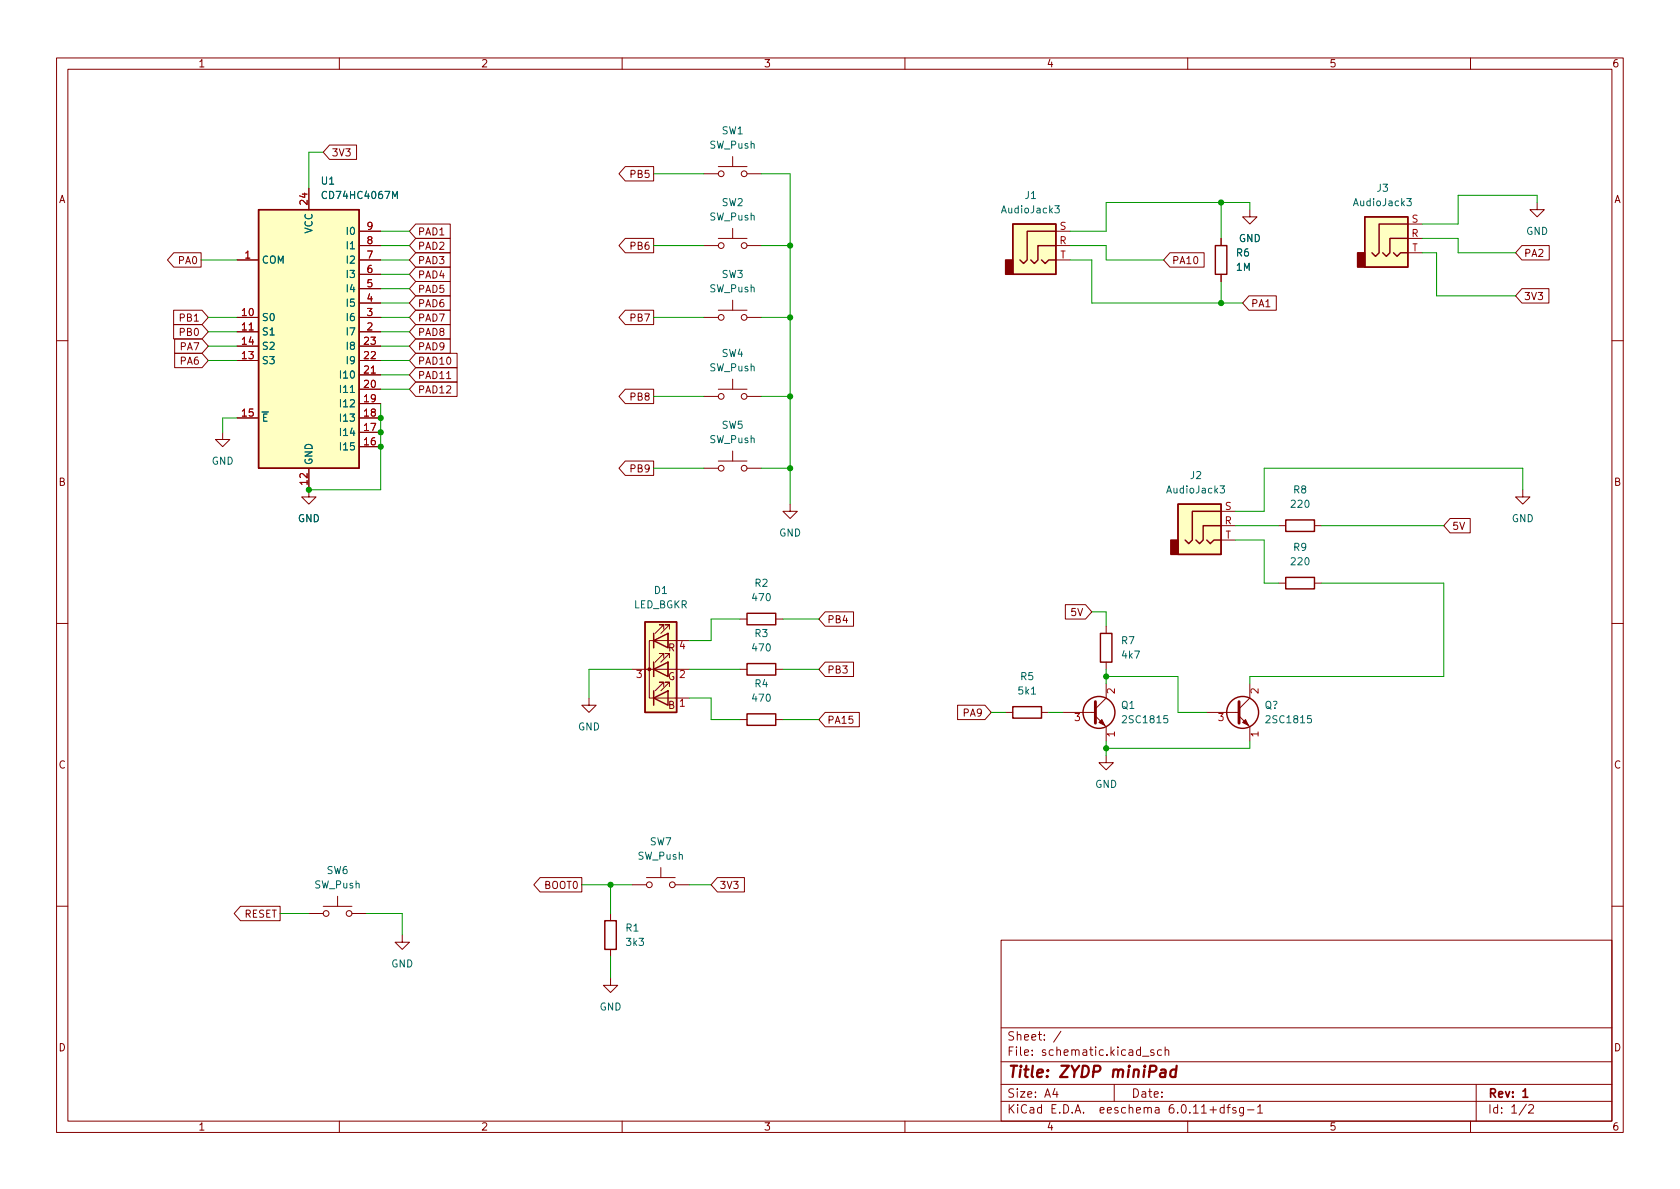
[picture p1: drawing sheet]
<svg xmlns="http://www.w3.org/2000/svg" width="297mm" height="210mm" viewBox="0 0 297 210" stroke-linecap="round" stroke-linejoin="round" font-family="sans-serif">
<g fill="none" stroke="#840000" stroke-width=".18">
<path d="M10 10.2h277v190.1h-277zM12 12.2h273v186.1h-273zM60 10.2v2M110 10.2v2M160 10.2v2M210 10.2v2M260 10.2v2M54.6 33.3v3.8M58.3 25.6h4.7v2.6h-4.7l-1.2-1.3zM73.5 39.6h6.1v2.6h-6.1l-1.1-1.3zM110.5 29.5h5.1v2.5h-5.1l-1.1-1.3zM124.5 30.7h2.5"/>
<path d="M127 29.5h5.1M129.5 27.7v1.8M132.1 30.7h2.5M221 37.1v1.2h1.2l-1.2 1.3-1.3-1.3h1.3M248.9 39.6h2.6M271.8 35.8v1.3h1.2l-1.2 1.2-1.3-1.2h1.3M30.7 54.9h5l1.1 1.2-1.1 1.3h-5zM30.7 57.4h5l1.1 1.3-1.1 1.2h-5zM30.7 44.7h4.9v2.5h-4.9l-1.1-1.2zM30.9 59.9h4.8l1.1 1.3-1.1 1.3h-4.8zM41.9 46h3.8M41.9 56.1h3.8"/>
<path d="M41.9 58.7h3.8M63.5 43.4h3.8M63.5 40.9h3.8M63.5 46h3.8M63.5 56.1h3.8M63.5 58.7h3.8M63.5 53.6h3.8M63.5 51h3.8M63.5 48.5h3.8M73.5 44.7h6.1v2.5h-6.1l-1.1-1.2zM73.5 52.3h6.1v2.6h-6.1l-1.1-1.3zM73.5 47.2h6.1v2.6h-6.1l-1.1-1.3z"/>
<path d="M73.5 42.2h6.1v2.5h-6.1l-1.1-1.3zM73.5 59.9h6.1v2.6h-6.1l-1.1-1.3zM73.5 54.9h6.1v2.5h-6.1l-1.1-1.3zM73.5 57.4h6.1v2.5h-6.1l-1.1-1.2zM73.5 49.8h6.1v2.5h-6.1l-1.1-1.3zM110.5 42.2h5.1v2.5h-5.1l-1.1-1.3zM110.5 54.9h5.1v2.5h-5.1l-1.1-1.3zM124.5 43.4h2.5M124.5 56.1h2.5M127 42.2h5.1M127 54.9h5.1M129.5 40.4v1.8"/>
<path d="M129.5 53.1v1.8M132.1 43.4h2.5M132.1 56.1h2.5M186.7 43.4h2.5M186.7 40.9h2.5M186.7 46h2.5M206.9 44.7h6v2.5h-6l-1.2-1.2zM215.9 42.2v1.2M215.9 48.5v1.3M220.8 52.3h4.9v2.6h-4.9l-1.1-1.3zM248.9 42.2h2.6M248.9 44.7h2.6"/>
<path d="M269.1 43.4h4.8v2.6h-4.8l-1.1-1.3zM269.1 51h4.8v2.6h-4.8l-1.1-1.3zM10 60.2h2M30.9 62.5h4.8l1.1 1.2-1.1 1.3h-4.8zM39.4 76.4v1.3h1.2l-1.2 1.3-1.3-1.3h1.3M41.9 63.7h3.8M41.9 61.2h3.8M41.9 73.9h3.8M63.5 63.7h3.8M63.5 61.2h3.8M63.5 73.9h3.8M63.5 79h3.8"/>
<path d="M63.5 76.4h3.8M63.5 71.4h3.8M63.5 68.8h3.8M63.5 66.3h3.8M73.5 67.6h7.3v2.5h-7.3l-1.1-1.3zM73.5 65h7.3v2.6h-7.3l-1.1-1.3zM73.5 62.5h7.3v2.5h-7.3l-1.1-1.3zM79 67h.7M110.5 68.8h5.1v2.6h-5.1l-1.1-1.3zM124.5 70.1h2.5M127 68.8h5.1M129.5 67.1v1.7"/>
<path d="M129.5 79.8v1.7M132.1 70.1h2.5M285 60.2h2M54.6 82.8v5.1h1.3l-1.3 1.2-1.3-1.2h1.3M110.5 81.5h5.1v2.6h-5.1l-1.1-1.3zM124.5 82.8h2.5M127 81.5h5.1M132.1 82.8h2.5M139.7 89.1v1.3h1.3l-1.3 1.3-1.3-1.3h1.3M215.9 93h2.5M215.9 90.4h2.5M215.9 95.5h2.5"/>
<path d="M226.1 93h1.2M232.4 93h1.3M256.4 91.7h3.5v2.5h-3.5l-1.1-1.2zM269.2 86.6v1.3h1.3l-1.3 1.2-1.2-1.2h1.2M10 110.2h2M111.8 118.4h10.1M115.6 117.1v2.5M115.6 112v2.5M117.3 116.3v-.7h-.7h.7l-1.5 1.5M117.3 111.2v-.7h-.7h.7l-1.5 1.5M118.1 117.1v2.5zM118.1 117.1h.1"/>
<path d="M118.1 112v2.5zM118.1 112h.1M118.4 116.3v-.7h-.8h.8l-1.6 1.5M118.4 111.2v-.7h-.8h.8l-1.6 1.5M121.9 113.3h-7.1v10.1h1M130.8 118.4h1.3M130.8 109.5h1.3M137.2 118.4h1.2M137.2 109.5h1.2M145.9 108.2h5v2.5h-5l-1.1-1.2zM145.9 117.1h5v2.5h-5l-1.1-1.2zM188.4 106.9h3.5l1.1 1.3-1.1 1.3h-3.5z"/>
<path d="M195.6 110.7v1.3M195.6 117.1v1.3M226.1 103.1h1.2M232.4 103.1h1.3M285 110.2h2M104.1 123.4v1.3h1.3l-1.3 1.3-1.2-1.3h1.2M115.6 123.4h6.3M117.3 121.4v-.8h-.7h.7l-1.5 1.6M118.4 121.4v-.8h-.8h.8l-1.6 1.6M130.8 127.2h1.3M137.2 127.2h1.2M145.9 126h6v2.5h-6l-1.1-1.3z"/>
<path d="M169.3 124.7h4.8l1.2 1.3-1.2 1.2h-4.8zM177.8 126h1.3M184.1 126h1.3M188 126h5.5M193.7 126.6l1.9 1.9v2.6M195.6 133.6v1.3h1.2l-1.2 1.2-1.3-1.2h1.3M195.6 120.9v2.5l-1.9 1.9M213.4 126h5.5M219.1 126.6l1.9 1.9v2.6M221 120.9v2.5l-1.9 1.9M59.7 158.5v1.8M95.5 155.2h7.4v2.5h-7.4l-1.1-1.2z"/>
<path d="M111.8 156.5h2.5M114.3 155.2h5.1M116.8 153.4v1.8M119.4 156.5h2.5M126.8 155.2h4.8v2.5h-4.8l-1.1-1.2zM10 160.2h2M42.5 160.3h7v2.5h-7l-1.1-1.3zM54.6 161.5h2.5M57.1 160.3h5.1M62.2 161.5h2.6M71.1 165.3v1.3h1.3l-1.3 1.3-1.3-1.3h1.3M107.9 173v1.2h1.3l-1.3 1.3-1.2-1.3h1.2"/>
<path d="M107.9 161.5v1.3M107.9 167.9v1.3M177 166.3h108v32h-108zM285 160.2h2M60 198.3v2M110 198.3v2M160 198.3v2M177 194.8h108M177 191.8h108M177 187.8h108M177 181.8h108M182.5 186.5v.1"/>
<path d="M182.5 185.7v.1M184.6 183.8v.1M184.6 183v.1M187.6 182.4l-1.3 1.9M197 191.8v3M204.3 195.9h.6v.9M204.9 196.2l-.5 .1a.29 .29 0 0 0-.2 .2 .29 .29 0 0 0 .2 .3h.5M205.4 185.7l-.5-.1-.3 .3v.4l.2 .3h.6M206 185.8l.2-.2 .4 .1v.9M206 185.1v1.5M210 198.3v2M220.6 196.3h1.1"/>
<path d="M222.4 195.8l.4-.5v1.5M222.4 196.8h.8M260 198.3v2M261 191.8v6.5M270.3 195.5l.6-.2 .2 .2 .1 .3-1 1h1"/>
<circle cx="127.5" cy="30.7" r=".51"/>
<circle cx="131.6" cy="30.7" r=".51"/>
<circle cx="127.5" cy="43.4" r=".51"/>
<circle cx="127.5" cy="56.1" r=".51"/>
<circle cx="131.6" cy="43.4" r=".51"/>
<circle cx="131.6" cy="56.1" r=".51"/>
<circle cx="127.5" cy="70.1" r=".51"/>
<circle cx="131.6" cy="70.1" r=".51"/>
<circle cx="127.5" cy="82.8" r=".51"/>
<circle cx="131.6" cy="82.8" r=".51"/>
<circle cx="114.8" cy="156.5" r=".51"/>
<circle cx="118.9" cy="156.5" r=".51"/>
<circle cx="57.7" cy="161.5" r=".51"/>
<circle cx="61.7" cy="161.5" r=".51"/>
</g>
<g fill="none" stroke="#840000" stroke-width=".25">
<path d="M45.7 37.1h17.8v45.7h-17.8zM179.1 39.6h7.6v8.9h-7.6zM241.3 38.3h7.6v8.9h-7.6zM248.9 39.6h-5.1v5.1l-.6 .6-.6-.6M184.1 46l.7 .6 .6-.6h1.3M186.7 43.4h-3.2v2.6l-.6 .6-.7-.6M186.7 40.9h-5.1v5.1l-.6 .6-.7-.6M214.9 43.4h2v5.1h-2zM246.4 44.7l.6 .6 .6-.6h1.3M248.9 42.2h-3.2v2.5l-.6 .6-.6-.6M208.3 89.1h7.6v8.9h-7.6zM213.4 95.5l.6 .6 .6-.6h1.3"/>
<path d="M215.9 93h-3.2v2.5l-.6 .6-.6-.6M215.9 90.4h-5.1v5.1l-.6 .6-.7-.6M227.3 91.9h5.1v2.1h-5.1zM114 110h5.6v16h-5.6zM115.6 118.4l2.5-1.3v2.5zM115.6 113.3l2.5-1.3v2.5zM115.6 112v2.5M115.6 117.1v2.5M132.1 108.5h5.1v2h-5.1zM132.1 117.3h5.1v2.1h-5.1zM194.6 112h2v5.1h-2zM227.3 102.1h5.1v2h-5.1z"/>
<path d="M115.6 123.4l2.5-1.2v2.5zM115.6 122.2v2.5M132.1 126.2h5.1v2.1h-5.1zM179.1 125h5v2h-5zM106.9 162.8h2.1v5.1h-2.1z"/>
<circle cx="194.3" cy="126" r="2.82"/>
<circle cx="219.7" cy="126" r="2.82"/>
</g>
<path d="M69.4 35.1v-1.3l.4 .9 .5-.9v1.3M186.5 36.4h.8l-.4 .5 .3 .1v.5l-.1 .2-.6-.2M248.7 35.1h.8l-.4 .5 .4 .1v.6l-.2 .1-.6-.1M46.3 72.9h1.2M61.9 69.4h.8M215.7 85.9h.8l-.4 .5 .3 .1v.6l-.1 .1-.6-.1M182.4 122.7h.7M206.4 126.6h-.6v.6l.1-.2 .5 .1 .1 .2-.1 .4-.2 .1-.4-.1M231.8 126.6h-.6v.6l.1-.2 .5 .1 .1 .2-.1 .4-.2 .1-.4-.1" fill="none" stroke="#006464" stroke-width=".18"/>
<g fill="#ffffc2" stroke="#ffffc2" stroke-width=".18">
<path d="M114 110h5.6v16h-5.6z"/>
<path d="M179.1 39.6h7.6v8.9h-7.6z"/>
<path d="M208.3 89.1h7.6v8.9h-7.6z"/>
<path d="M45.7 37.1h17.8v45.7h-17.8z"/>
<path d="M241.3 38.3h7.6v8.9h-7.6z"/>
</g>
<g fill="#840000" stroke="#840000" stroke-width=".18">
<path d="M194.3 127.8l.5-.6 .5 1.1z"/>
<path d="M219.7 127.8l.5-.6 .5 1.1z"/>
<circle cx="114.8" cy="118.4" r=".25"/>
</g>
<path d="M44.1 58.4h.7M65.6 66h.8M112.6 118.6h.8l-.4 .4 .3 .2v.5l-.1 .1-.6-.1M120.3 118.7l.5-.1 .2 .3-.8 .9h.8M120.6 113.4l-.3 .9h.8M120.3 124l.3-.4v1.3M190.1 126.2h.8l-.5 .5 .4 .1v.5l-.2 .1-.5-.1M197 129.8h-1.2l.3 .4M197 121.8v.8l-.9-.8-.3 .2 .1 .5M215.5 126.2h.8l-.5 .5 .4 .1v.5l-.2 .1-.5-.1M222.4 129.8h-1.2l.3 .4M222.4 121.8v.8l-.9-.8-.3 .2 .1 .5" fill="none" stroke="#a90000" stroke-width=".18"/>
<g fill="#840000" stroke="#840000" stroke-width=".25">
<path d="M177.8 46h1.3v2.5h-1.3z"/>
<path d="M207 95.5h1.3v2.5h-1.3z"/>
<path d="M240 44.7h1.3v2.5h-1.3z"/>
</g>
<path d="M193.7 124.1v3.8M219.1 124.1v3.8" fill="none" stroke="#840000" stroke-width=".51"/>
<g fill="none" stroke="#009600" stroke-width=".18">
<path d="M57.1 26.9h-2.5v6.4M115.6 30.7h8.9M134.6 30.7h5.1v58.4M215.9 35.8v6.4M221 37.1v-1.3h-25.4v5.1h-6.4M271.8 35.8v-1.3h-14v5.1h-6.3M35.6 46h6.3M36.8 56.1h5.1M36.8 58.7h5.1M67.3 43.4h5.1M67.3 56.1h5.1M67.3 46h5.1"/>
<path d="M67.3 40.9h5.1M67.3 58.7h5.1M67.3 53.6h5.1M67.3 48.5h5.1M67.3 51h5.1M115.6 43.4h8.9M115.6 56.1h8.9M134.6 43.4h5.1M134.6 56.1h5.1M189.2 43.4h6.4v2.6h10.1M189.2 46h3.8v7.6h26.7M215.9 49.8v3.8"/>
<path d="M251.5 42.2h6.3v2.5h10.2M251.5 44.7h2.5v7.6h14M36.8 63.7h5.1M36.8 61.2h5.1M41.9 73.9h-2.5v2.5M67.3 66.3h5.1M67.3 71.4v15.2h-12.7M67.3 63.7h5.1M67.3 61.2h5.1M67.3 68.8h5.1M115.6 70.1h8.9M134.6 70.1h5.1"/>
<path d="M115.6 82.8h8.9M134.6 82.8h5.1M218.4 95.5h5.1v7.6h2.6M218.4 93h7.7M233.7 93h21.6M269.2 86.6v-3.8h-45.7v7.6h-5.1M111.8 118.4h-7.7v5M121.9 118.4h8.9M130.8 109.5h-5.1v3.8h-3.8M138.4 118.4h6.4M138.4 109.5h6.4M193 108.2h2.6v2.5"/>
<path d="M195.6 119.6h12.7v6.4h5.1M195.6 118.4v2.5M233.7 103.1h21.6v16.5h-34.3v1.3M121.9 123.4h3.8v3.8h5.1M138.4 127.2h6.4M175.3 126h2.5M185.4 126h2.6M195.6 131.1v2.5M221 131.1v1.2h-25.4M102.9 156.5h8.9M107.9 156.5v5M121.9 156.5h3.8"/>
<path d="M49.5 161.5h5.1M64.8 161.5h6.3v3.8M107.9 169.2v3.8"/>
</g>
<g fill="#009600" stroke="#009600" stroke-width=".18">
<circle cx="139.7" cy="43.4" r=".46"/>
<circle cx="139.7" cy="56.1" r=".46"/>
<circle cx="139.7" cy="70.1" r=".46"/>
<circle cx="215.9" cy="35.8" r=".46"/>
<circle cx="195.6" cy="132.3" r=".46"/>
<circle cx="195.6" cy="119.6" r=".46"/>
<circle cx="215.9" cy="53.6" r=".46"/>
<circle cx="139.7" cy="82.8" r=".46"/>
<circle cx="54.6" cy="86.6" r=".46"/>
<circle cx="67.3" cy="76.4" r=".46"/>
<circle cx="107.9" cy="156.5" r=".46"/>
<circle cx="67.3" cy="73.9" r=".46"/>
<circle cx="67.3" cy="79" r=".46"/>
</g>
<g font-size="2.8" fill="#840000">
<text x="178" y="191.2">Title:</text>
<text x="187.3" y="191.2">ZYDP miniPad</text>
</g>
<g font-size="2.1" fill="#840000">
<text x="178" y="184.5">Sheet:</text>
<text x="178" y="187.2">File:</text>
<text x="184.4" y="187.2">schematic.kicad_sch</text>
<text x="178" y="197.4">KiCad</text>
<text x="178" y="194.6">Size:</text>
<text x="184.7" y="194.6">A4</text>
<text x="185.7" y="197.4">E.D.A.</text>
<text x="194.6" y="197.4">eeschema</text>
<text x="200" y="194.6">Date:</text>
<text x="207" y="197.4">6.0.11+dfsg-1</text>
<text x="263" y="194.6">Rev:</text>
<text x="263" y="197.4">Id:</text>
<text x="267.1" y="197.4">1/2</text>
<text x="269.1" y="194.6">1</text>
</g>
<g font-size="1.8" fill="#840000">
<text x="35" y="12.3">1</text>
<text x="85" y="12.3">2</text>
<text x="135" y="12.3">3</text>
<text x="185" y="12.3">4</text>
<text x="235" y="12.3">5</text>
<text x="285" y="12.3">6</text>
<text x="58.6" y="28">3V3</text>
<text x="111.2" y="31.8">PB5</text>
<text x="10.4" y="36.3">A</text>
<text x="285.4" y="36.3">A</text>
<text x="31.4" y="47.1">PA0</text>
<text x="73.8" y="42">PAD1</text>
<text x="73.8" y="47.1">PAD3</text>
<text x="73.8" y="44.5">PAD2</text>
<text x="111.2" y="44.5">PB6</text>
<text x="207.2" y="47.1">PA10</text>
<text x="269.4" y="45.8">PA2</text>
<text x="73.8" y="49.6">PAD4</text>
<text x="73.8" y="52.2">PAD5</text>
<text x="269.4" y="53.4">3V3</text>
<text x="31.5" y="57.2">PB1</text>
<text x="31.5" y="59.8">PB0</text>
<text x="73.8" y="54.7">PAD6</text>
<text x="73.8" y="57.2">PAD7</text>
<text x="73.8" y="59.8">PAD8</text>
<text x="111.2" y="57.2">PB7</text>
<text x="221.1" y="54.7">PA1</text>
<text x="31.7" y="62.3">PA7</text>
<text x="31.7" y="64.9">PA6</text>
<text x="73.8" y="62.3">PAD9</text>
<text x="73.8" y="64.9">PAD10</text>
<text x="73.8" y="69.9">PAD12</text>
<text x="73.8" y="67.4">PAD11</text>
<text x="111.2" y="71.2">PB8</text>
<text x="111.2" y="83.9">PB9</text>
<text x="10.3" y="86.3">B</text>
<text x="285.3" y="86.3">B</text>
<text x="256.7" y="94.1">5V</text>
<text x="146.2" y="110.6">PB4</text>
<text x="189.2" y="109.3">5V</text>
<text x="118" y="115.6">R</text>
<text x="146.2" y="119.5">PB3</text>
<text x="118" y="125.7">B</text>
<text x="118" y="120.7">G</text>
<text x="146.2" y="128.4">PA15</text>
<text x="170.1" y="127.1">PA9</text>
<text x="10.3" y="136.3">C</text>
<text x="285.3" y="136.3">C</text>
<text x="96.1" y="157.6">BOOT0</text>
<text x="127.2" y="157.6">3V3</text>
<text x="43.2" y="162.7">RESET</text>
<text x="10.3" y="186.3">D</text>
<text x="285.3" y="186.3">D</text>
<text x="35" y="200.3">1</text>
<text x="85" y="200.3">2</text>
<text x="135" y="200.3">3</text>
<text x="185" y="200.3">4</text>
<text x="235" y="200.3">5</text>
<text x="285" y="200.3">6</text>
</g>
<g font-size="1.8" fill="#006464">
<text x="125.4" y="26.7">SW_Push</text>
<text x="127.5" y="24.1">SW1</text>
<text x="56.6" y="33">U1</text>
<text x="56.6" y="35.6">CD74HC4067M</text>
<text x="181.1" y="35.6">J1</text>
<text x="243.3" y="34.3">J3</text>
<text x="55.6" y="41.4" transform="rotate(-90 55.6 41.4)">VCC</text>
<text x="61" y="41.9">I0</text>
<text x="125.4" y="39.4">SW_Push</text>
<text x="127.5" y="36.8">SW2</text>
<text x="176.9" y="38.1">AudioJack3</text>
<text x="239.1" y="36.8">AudioJack3</text>
<text x="269.8" y="41.9">GND</text>
<text x="46.2" y="47">COM</text>
<text x="61" y="47">I2</text>
<text x="61" y="44.5">I1</text>
<text x="218.4" y="45.7">R6</text>
<text x="219" y="43.2">GND</text>
<text x="61" y="52.1">I4</text>
<text x="61" y="49.5">I3</text>
<text x="125.4" y="52.1">SW_Push</text>
<text x="127.5" y="49.5">SW3</text>
<text x="218.4" y="48.3">1M</text>
<text x="46.2" y="57.2">S0</text>
<text x="46.2" y="59.7">S1</text>
<text x="61" y="59.7">I7</text>
<text x="61" y="57.2">I6</text>
<text x="61" y="54.6">I5</text>
<text x="46.2" y="64.8">S3</text>
<text x="46.2" y="62.2">S2</text>
<text x="61" y="64.8">I9</text>
<text x="61" y="62.2">I8</text>
<text x="127.5" y="63.5">SW4</text>
<text x="59.8" y="69.9">I11</text>
<text x="59.8" y="67.3">I10</text>
<text x="125.4" y="66">SW_Push</text>
<text x="46.2" y="74.9">~{E}</text>
<text x="59.8" y="77.5">I14</text>
<text x="59.8" y="74.9">I13</text>
<text x="59.8" y="72.4">I12</text>
<text x="127.5" y="76.2">SW5</text>
<text x="37.4" y="82.6">GND</text>
<text x="55.6" y="82.3" transform="rotate(-90 55.6 82.3)">GND</text>
<text x="59.8" y="80">I15</text>
<text x="125.4" y="78.7">SW_Push</text>
<text x="206.1" y="87.6">AudioJack3</text>
<text x="210.3" y="85.1">J2</text>
<text x="228.6" y="87.6">R8</text>
<text x="52.6" y="92.7">GND</text>
<text x="137.7" y="95.3">GND</text>
<text x="228" y="90.2">220</text>
<text x="267.2" y="92.7">GND</text>
<text x="228" y="100.3">220</text>
<text x="228.6" y="97.8">R9</text>
<text x="112" y="108">LED_BGKR</text>
<text x="115.5" y="105.4">D1</text>
<text x="132.7" y="106.7">470</text>
<text x="133.3" y="104.1">R2</text>
<text x="133.3" y="113">R3</text>
<text x="132.7" y="115.6">470</text>
<text x="198.1" y="114.3">R7</text>
<text x="198.1" y="116.8">4k7</text>
<text x="132.7" y="124.5">470</text>
<text x="133.3" y="121.9">R4</text>
<text x="179.8" y="123.2">5k1</text>
<text x="180.3" y="120.7">R5</text>
<text x="198.1" y="125.7">Q1</text>
<text x="223.5" y="125.7">Q?</text>
<text x="102.1" y="129.5">GND</text>
<text x="198.1" y="128.3">2SC1815</text>
<text x="223.5" y="128.3">2SC1815</text>
<text x="193.6" y="139.7">GND</text>
<text x="114.8" y="149.9">SW7</text>
<text x="57.7" y="154.9">SW6</text>
<text x="112.7" y="152.4">SW_Push</text>
<text x="55.5" y="157.5">SW_Push</text>
<text x="110.5" y="165.1">R1</text>
<text x="110.5" y="167.6">3k3</text>
<text x="69.1" y="171.5">GND</text>
<text x="105.9" y="179.1">GND</text>
</g>
<g font-size="1.8" fill="#a90000">
<text x="54.4" y="36.5" transform="rotate(-90 54.4 36.5)">24</text>
<text x="64.7" y="40.6">9</text>
<text x="187.3" y="40.6">S</text>
<text x="249.5" y="41.9">R</text>
<text x="249.5" y="39.4">S</text>
<text x="43.1" y="45.7">1</text>
<text x="64.7" y="45.7">7</text>
<text x="64.7" y="43.2">8</text>
<text x="187.2" y="43.2">R</text>
<text x="187.4" y="45.7">T</text>
<text x="249.6" y="44.4">T</text>
<text x="64.7" y="53.3">4</text>
<text x="64.7" y="50.8">5</text>
<text x="64.7" y="48.3">6</text>
<text x="42.5" y="55.9">10</text>
<text x="42.5" y="58.4">11</text>
<text x="64.7" y="58.4">2</text>
<text x="64.7" y="55.9">3</text>
<text x="42.5" y="63.5">13</text>
<text x="42.5" y="61">14</text>
<text x="64.1" y="63.5">22</text>
<text x="64.1" y="61">23</text>
<text x="64.1" y="71.1">19</text>
<text x="64.1" y="68.6">20</text>
<text x="64.1" y="66">21</text>
<text x="42.5" y="73.7">15</text>
<text x="64.1" y="76.2">17</text>
<text x="64.1" y="73.7">18</text>
<text x="64.1" y="78.7">16</text>
<text x="54.4" y="86" transform="rotate(-90 54.4 86)">12</text>
<text x="216.5" y="92.7">R</text>
<text x="216.5" y="90.2">S</text>
<text x="216.6" y="95.2">T</text>
<text x="120" y="115.6">4</text>
<text x="120" y="125.7">1</text>
<text x="197.9" y="130.5" transform="rotate(-90 197.9 130.5)">1</text>
<text x="223.3" y="130.5" transform="rotate(-90 223.3 130.5)">1</text>
</g>
</svg>
